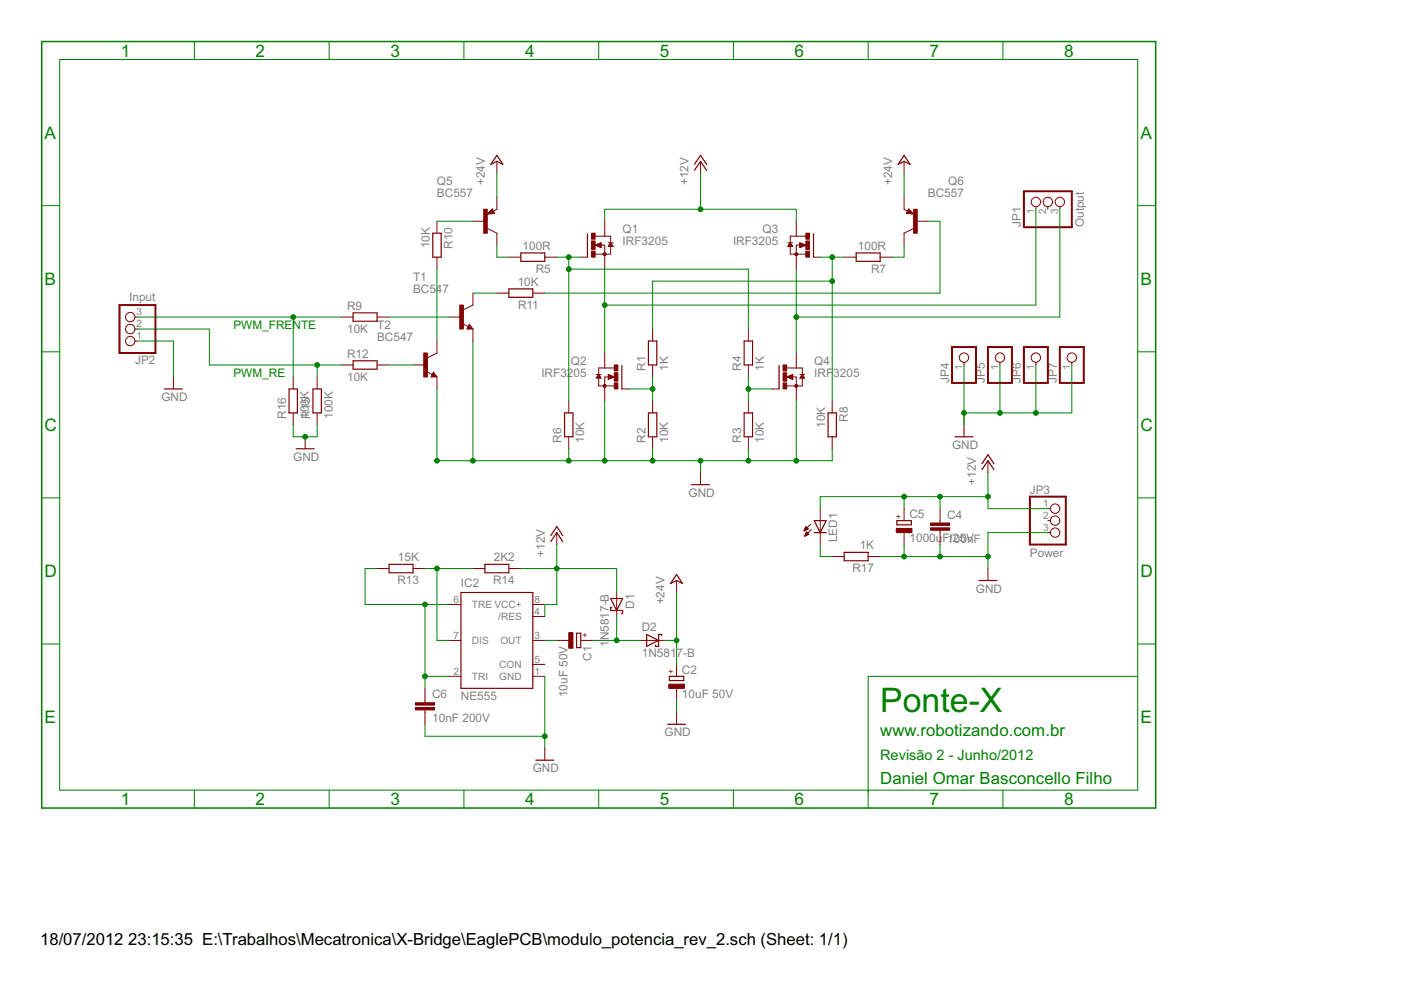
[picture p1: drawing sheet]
<svg xmlns="http://www.w3.org/2000/svg" width="297mm" height="210mm" viewBox="0 0 297 210" stroke-linecap="round" stroke-linejoin="round" font-family="sans-serif">
<g fill="#800000" stroke="#800000" stroke-width=".21">
<path d="M128.2 46.9v2.5z"/>
<path d="M128.2 54.5v2.6z"/>
<path d="M123.1 54.5h1.4z"/>
<path d="M128.2 49.4v.7z"/>
<path d="M128.2 52v1.9z"/>
<path d="M126.2 53.9h2z"/>
<path d="M128.2 53.9v.6z"/>
<path d="M127.3 52h.9z"/>
<path d="M126.2 52l1.2 .5z"/>
<path d="M127.4 51.5v1z"/>
<path d="M126.2 52l1.2-.5z"/>
<path d="M127.3 52.5h.1z"/>
<path d="M127 52.3h.4z"/>
<path d="M126.7 52.2h.7z"/>
<path d="M126.4 52.1h1z"/>
<path d="M126.2 52h1.2z"/>
<path d="M126.5 51.8h.9z"/>
<path d="M126.8 51.7h.6z"/>
<path d="M127.1 51.6h.3z"/>
<path d="M129.5 51.5l-.5 .7z"/>
<path d="M129 52.2h1z"/>
<path d="M129.5 51.5l.5 .7z"/>
<path d="M129.1 52.1h.8z"/>
<path d="M129.1 52h.7z"/>
<path d="M129.2 51.8h.5z"/>
<path d="M129.3 51.7h.3z"/>
<path d="M129.4 51.6h.2z"/>
<path d="M129 51.5h.5z"/>
<path d="M129.5 51.5h.5z"/>
<path d="M128.2 50.1h1.3z"/>
<path d="M126.2 50.1h2z"/>
<path d="M129.5 50.1v1.4z"/>
<path d="M129.5 52.1v1.8z"/>
<path d="M128.2 53.9h1.3z"/>
<path d="M128.2 74.8v2.6z"/>
<path d="M128.2 82.5v2.5z"/>
<path d="M131.8 82.5h1.5z"/>
<path d="M128.2 77.4v.6z"/>
<path d="M128.2 79.9v1.9z"/>
<path d="M128.2 81.8h2z"/>
<path d="M128.2 81.8v.7z"/>
<path d="M128.2 79.9h.9z"/>
<path d="M129 80.4l1.2-.5z"/>
<path d="M129 79.4v1z"/>
<path d="M129 79.4l1.2 .5z"/>
<path d="M129 80.3h.3z"/>
<path d="M129 80.2h.6z"/>
<path d="M129 80.1h.9z"/>
<path d="M129 79.9h1.2z"/>
<path d="M129 79.8h1z"/>
<path d="M129 79.7h.7z"/>
<path d="M129 79.6h.4z"/>
<path d="M126.9 79.4l.5 .8z"/>
<path d="M126.4 80.2h1z"/>
<path d="M126.9 79.4l-.5 .8z"/>
<path d="M126.5 80.1h.9z"/>
<path d="M126.6 79.9h.7z"/>
<path d="M126.7 79.8h.5z"/>
<path d="M126.7 79.7h.4z"/>
<path d="M126.8 79.6h.2z"/>
<path d="M126.9 79.4h.5z"/>
<path d="M126.4 79.4h.5z"/>
<path d="M126.9 78h1.3z"/>
<path d="M128.2 78h2z"/>
<path d="M126.9 78v1.4z"/>
<path d="M126.9 80.1v1.7z"/>
<path d="M126.9 81.8h1.3z"/>
<path d="M168.8 46.9v2.5z"/>
<path d="M168.8 54.5v2.6z"/>
<path d="M172.5 54.5h1.4z"/>
<path d="M168.8 49.4v.7z"/>
<path d="M168.8 52v1.9z"/>
<path d="M168.8 53.9h2.1z"/>
<path d="M168.8 53.9v.6z"/>
<path d="M168.8 52h.9z"/>
<path d="M169.6 52.5l1.3-.5z"/>
<path d="M169.6 51.5v1z"/>
<path d="M169.6 51.5l1.3 .5z"/>
<path d="M169.6 52.5h.1z"/>
<path d="M169.6 52.3h.4z"/>
<path d="M169.6 52.2h.7z"/>
<path d="M169.6 52.1h1z"/>
<path d="M169.6 52h1.2z"/>
<path d="M169.6 51.8h.9z"/>
<path d="M169.6 51.7h.6z"/>
<path d="M169.6 51.6h.3z"/>
<path d="M167.6 51.5l.5 .7z"/>
<path d="M167 52.2h1.1z"/>
<path d="M167.6 51.5l-.6 .7z"/>
<path d="M167.1 52.2h.9z"/>
<path d="M167.2 52.1h.8z"/>
<path d="M167.2 52h.7z"/>
<path d="M167.3 51.8h.5z"/>
<path d="M167.4 51.7h.3z"/>
<path d="M167.5 51.6h.1z"/>
<path d="M167.6 51.5h.5z"/>
<path d="M167 51.5h.6z"/>
<path d="M167.6 50.1h1.2z"/>
<path d="M168.8 50.1h2z"/>
<path d="M167.6 50.1v1.4z"/>
<path d="M167.6 52.1v1.8z"/>
<path d="M167.6 53.9h1.2z"/>
<path d="M168.8 74.8v2.6z"/>
<path d="M168.8 82.5v2.5z"/>
<path d="M163.7 82.5h1.5z"/>
<path d="M168.8 77.4v.6z"/>
<path d="M168.8 79.9v1.9z"/>
<path d="M166.8 81.8h2z"/>
<path d="M168.8 81.8v.7z"/>
<path d="M167.9 79.9h.9z"/>
<path d="M166.8 79.9l1.3 .5z"/>
<path d="M168.1 79.4v1z"/>
<path d="M166.8 79.9l1.3-.5z"/>
<path d="M167.7 80.3h.4z"/>
<path d="M167.4 80.2h.7z"/>
<path d="M167.2 80.1h.9z"/>
<path d="M166.9 79.9h1.2z"/>
<path d="M167 79.8h1.1z"/>
<path d="M167.4 79.7h.7z"/>
<path d="M167.7 79.6h.4z"/>
<path d="M170.1 79.4l-.5 .8z"/>
<path d="M169.6 80.2h1z"/>
<path d="M170.1 79.4l.5 .8z"/>
<path d="M169.7 80.1h.8z"/>
<path d="M169.8 79.9h.7z"/>
<path d="M169.8 79.8h.6z"/>
<path d="M169.9 79.7h.4z"/>
<path d="M170 79.6h.2z"/>
<path d="M169.6 79.4h.5z"/>
<path d="M170.1 79.4h.5z"/>
<path d="M168.8 78h1.3z"/>
<path d="M166.8 78h2z"/>
<path d="M170.1 78v1.4z"/>
<path d="M170.1 80.1v1.7z"/>
<path d="M168.8 81.8h1.3z"/>
<path d="M138.4 69.8v2.5z"/>
<path d="M138.4 77.4v2.5z"/>
<path d="M138.4 85v2.5z"/>
<path d="M138.4 92.6v2.5z"/>
<path d="M158.7 85v2.5z"/>
<path d="M158.7 92.6v2.5z"/>
<path d="M158.7 69.8v2.5z"/>
<path d="M158.7 77.4v2.5z"/>
<path d="M105.3 34.2v2.5z"/>
<path d="M148.5 100.2v2.6z"/>
<path d="M95.2 67.2h2.5z"/>
<path d="M100.3 69.8v2.5z"/>
<path d="M100.3 62.1v2.6z"/>
<path d="M98.2 65.7l2.1-1z"/>
<path d="M99.5 68.7l.8 1.1z"/>
<path d="M99 69.8h1.3z"/>
<path d="M99.5 68.7l-.5 1.1z"/>
<path d="M98 68.6l1.3 .7z"/>
<path d="M100.3 46.9h2.5z"/>
<path d="M105.3 41.8v2.6z"/>
<path d="M105.3 49.4v2.6z"/>
<path d="M104.4 44.3l.5 .9z"/>
<path d="M104.4 44.3l-1.1 1.1z"/>
<path d="M103.3 45.4l1.6-.2z"/>
<path d="M104.6 44.8l.7-.4z"/>
<path d="M103.3 48.4l2 1z"/>
<path d="M194.2 46.9h2.6z"/>
<path d="M191.7 41.8v2.6z"/>
<path d="M191.7 49.4v2.6z"/>
<path d="M192.7 44.3l-.5 .9z"/>
<path d="M192.7 44.3l1 1.1z"/>
<path d="M192.2 45.2l1.5 .2z"/>
<path d="M191.7 44.4l.7 .4z"/>
<path d="M191.7 49.4l2-1z"/>
<path d="M191.7 34.2v2.5z"/>
<path d="M107.9 54.5h2.5z"/>
<path d="M115.5 54.5h2.5z"/>
<path d="M120.6 85v2.5z"/>
<path d="M120.6 92.6v2.5z"/>
<path d="M179 54.5h2.5z"/>
<path d="M186.6 54.5h2.5z"/>
<path d="M176.4 92.6v2.5z"/>
<path d="M176.4 85v2.5z"/>
<path d="M87.6 77.4h2.5z"/>
<path d="M92.6 79.9v2.6z"/>
<path d="M92.6 72.3v2.5z"/>
<path d="M90.6 75.9l2-1.1z"/>
<path d="M91.9 78.9l.7 1z"/>
<path d="M91.4 79.9h1.2z"/>
<path d="M91.9 78.9l-.5 1z"/>
<path d="M90.4 78.8l1.3 .6z"/>
<path d="M92.6 54.5v2.6z"/>
<path d="M92.6 46.9v2.5z"/>
<path d="M105.3 62.1h2.6z"/>
<path d="M113 62.1h2.5z"/>
<path d="M148.5 34.2v2.5z"/>
<path d="M118 112.9v2.6z"/>
<path d="M118 135.8h2.6z"/>
<path d="M123.1 135.8h2.6z"/>
<path d="M143.4 145.9v2.6z"/>
<path d="M143.4 140.9v2.5z"/>
<path d="M143.4 151v2.6z"/>
<path d="M143.4 123.1v2.5z"/>
<path d="M130.7 125.6v2.6z"/>
<path d="M130.7 128.2v2.5z"/>
<path d="M135.8 135.8h2.6z"/>
<path d="M138.4 135.8h2.5z"/>
<path d="M219.6 43.8v.6z"/>
<path d="M222.2 43.8v.6z"/>
<path d="M224.7 43.8v.6z"/>
<path d="M222.2 107.8h.5z"/>
<path d="M222.2 110.4h.5z"/>
<path d="M222.2 112.9h.5z"/>
<path d="M209.5 97.7v2.5z"/>
<path d="M209.5 120.5v2.6z"/>
<path d="M36.8 79.9v2.6z"/>
<path d="M199.3 107.8v2.6z"/>
<path d="M199.3 112.9v2.6z"/>
<path d="M199.3 110.4v.5z"/>
<path d="M199.3 112.4v.5z"/>
<path d="M191.7 112.9v2.6z"/>
<path d="M191.7 107.8v2.6z"/>
<path d="M79.9 67.2h2.6z"/>
<path d="M72.3 67.2h2.6z"/>
<path d="M79.9 77.4h2.6z"/>
<path d="M72.3 77.4h2.6z"/>
<path d="M95.2 128.2h2.5z"/>
<path d="M113 135.8h2.5z"/>
<path d="M95.2 135.8h2.5z"/>
<path d="M95.2 143.4h2.5z"/>
<path d="M113 128.2h2.5z"/>
<path d="M113 143.4h2.5z"/>
<path d="M113 140.9h2.5z"/>
<path d="M113 130.7h2.5z"/>
<path d="M115.5 158.6v2.6z"/>
<path d="M90.1 145.9v2.6z"/>
<path d="M90.1 151v2.6z"/>
<path d="M90.1 148.5v.5z"/>
<path d="M90.1 150.5v.5z"/>
<path d="M79.9 120.5h2.6z"/>
<path d="M87.6 120.5h2.5z"/>
<path d="M100.3 120.5h2.5z"/>
<path d="M107.9 120.5h2.5z"/>
<path d="M28.6 72.3h.5z"/>
<path d="M28.6 69.8h.5z"/>
<path d="M28.6 67.2h.5z"/>
<path d="M67.2 79.9v2.6z"/>
<path d="M67.2 87.5v2.6z"/>
<path d="M62.2 79.9v2.6z"/>
<path d="M62.2 87.5v2.6z"/>
<path d="M64.7 92.6v2.5z"/>
<path d="M176.4 118h2.6z"/>
<path d="M184.1 118h2.5z"/>
<path d="M173.9 112.9v2.6z"/>
<path d="M173.9 107.8v2.6z"/>
<path d="M173.9 110.4v2.5z"/>
<path d="M171.9 111.1l-1.4 1.4z"/>
<path d="M172 112.3l-1.4 1.4z"/>
<path d="M170.9 111.7l-.4 .8z"/>
<path d="M170.9 111.7l.5 .5z"/>
<path d="M170.5 112.5l.9-.3z"/>
<path d="M170.6 112.4h.3z"/>
<path d="M170.6 112.2h.6z"/>
<path d="M170.7 112.1h.6z"/>
<path d="M170.7 112h.5z"/>
<path d="M170.8 111.9h.3z"/>
<path d="M170.8 111.8h.2z"/>
<path d="M171 112.8l-.4 .9z"/>
<path d="M171 112.8l.5 .5z"/>
<path d="M170.6 113.7l.9-.4z"/>
<path d="M170.7 113.6h.2z"/>
<path d="M170.7 113.5h.5z"/>
<path d="M170.8 113.3h.6z"/>
<path d="M170.8 113.2h.6z"/>
<path d="M170.9 113.1h.4z"/>
<path d="M170.9 113h.3z"/>
<path d="M204.4 90.1v2.5z"/>
<path d="M204.4 76.8v.6z"/>
<path d="M212 76.8v.6z"/>
<path d="M219.6 76.8v.6z"/>
<path d="M227.2 76.8v.6z"/>
<circle cx="128.2" cy="53.9" r=".33"/>
<circle cx="128.2" cy="81.8" r=".33"/>
<circle cx="168.8" cy="53.9" r=".33"/>
<circle cx="168.8" cy="81.8" r=".33"/>
</g>
<g fill="#800000" stroke="#800000" stroke-width=".25">
<path d="M124.5 49.6v4.9z"/>
<path d="M131.8 77.5v5z"/>
<path d="M172.5 49.6v4.9z"/>
<path d="M165.2 77.5v5z"/>
<path d="M139.3 72.3v5.1z"/>
<path d="M137.5 72.3v5.1z"/>
<path d="M137.5 72.3h1.8z"/>
<path d="M137.5 77.4h1.8z"/>
<path d="M139.3 87.5v5.1z"/>
<path d="M137.5 87.5v5.1z"/>
<path d="M137.5 87.5h1.8z"/>
<path d="M137.5 92.6h1.8z"/>
<path d="M159.6 87.5v5.1z"/>
<path d="M157.8 87.5v5.1z"/>
<path d="M157.8 87.5h1.8z"/>
<path d="M157.8 92.6h1.8z"/>
<path d="M159.6 72.3v5.1z"/>
<path d="M157.8 72.3v5.1z"/>
<path d="M157.8 72.3h1.8z"/>
<path d="M157.8 77.4h1.8z"/>
<path d="M105.3 34.2l1.3 .6z"/>
<path d="M104.1 34.8l1.2-.6z"/>
<path d="M105.3 32.9l1.3 1.9z"/>
<path d="M105.3 32.9l-1.2 1.9z"/>
<path d="M146.6 102.8h3.8z"/>
<path d="M99.3 69.6h.7z"/>
<path d="M99.5 69l.5 .6z"/>
<path d="M99.5 69l-.2 .5z"/>
<path d="M99.3 69.5h.3z"/>
<path d="M99.5 69.3l.1 .2z"/>
<path d="M104.3 44.5l.4 .6z"/>
<path d="M104.3 44.5l-.7 .8z"/>
<path d="M103.6 45.3l1-.2z"/>
<path d="M104.3 44.7l.3 .4z"/>
<path d="M103.9 45l.4-.3z"/>
<path d="M103.9 45h.4z"/>
<path d="M192.7 44.5l-.4 .6z"/>
<path d="M192.7 44.5l.8 .8z"/>
<path d="M192.4 45.1l1.1 .2z"/>
<path d="M192.7 44.7l-.3 .4z"/>
<path d="M192.7 44.7l.4 .3z"/>
<path d="M192.7 45h.4z"/>
<path d="M191.7 34.2l1.3 .6z"/>
<path d="M190.4 34.8l1.3-.6z"/>
<path d="M191.7 32.9l1.3 1.9z"/>
<path d="M191.7 32.9l-1.3 1.9z"/>
<path d="M110.4 53.6h5.1z"/>
<path d="M110.4 55.4h5.1z"/>
<path d="M110.4 53.6v1.8z"/>
<path d="M115.5 53.6v1.8z"/>
<path d="M121.5 87.5v5.1z"/>
<path d="M119.7 87.5v5.1z"/>
<path d="M119.7 87.5h1.8z"/>
<path d="M119.7 92.6h1.8z"/>
<path d="M181.5 53.6h5.1z"/>
<path d="M181.5 55.4h5.1z"/>
<path d="M181.5 53.6v1.8z"/>
<path d="M186.6 53.6v1.8z"/>
<path d="M175.6 87.5v5.1z"/>
<path d="M177.3 87.5v5.1z"/>
<path d="M175.6 92.6h1.7z"/>
<path d="M175.6 87.5h1.7z"/>
<path d="M91.6 79.8h.8z"/>
<path d="M91.9 79.2l.5 .6z"/>
<path d="M91.9 79.2l-.3 .5z"/>
<path d="M91.6 79.7h.4z"/>
<path d="M91.9 79.4l.1 .3z"/>
<path d="M91.8 49.4v5.1z"/>
<path d="M93.5 49.4v5.1z"/>
<path d="M91.8 54.5h1.7z"/>
<path d="M91.8 49.4h1.7z"/>
<path d="M107.9 61.3h5.1z"/>
<path d="M107.9 63h5.1z"/>
<path d="M107.9 61.3v1.7z"/>
<path d="M113 61.3v1.7z"/>
<path d="M148.5 34.2l1.3 1.9z"/>
<path d="M148.5 34.2l-1.2 1.9z"/>
<path d="M148.5 32.9l1.3 1.9z"/>
<path d="M148.5 32.9l-1.2 1.9z"/>
<path d="M118 112.9l1.3 1.9z"/>
<path d="M118 112.9l-1.2 1.9z"/>
<path d="M118 111.7l1.3 1.9z"/>
<path d="M118 111.7l-1.2 1.9z"/>
<path d="M122.2 134.3v3z"/>
<path d="M122.2 137.3h.9z"/>
<path d="M122.2 134.3h.9z"/>
<path d="M123.1 134.3v3z"/>
<path d="M141.9 144.3h3.1z"/>
<path d="M145 143.4v.9z"/>
<path d="M141.9 143.4v.9z"/>
<path d="M141.9 143.4h3.1z"/>
<path d="M141.5 153.6h3.9z"/>
<path d="M143.4 123.1l1.3 .6z"/>
<path d="M142.2 123.7l1.2-.6z"/>
<path d="M143.4 121.8l1.3 1.9z"/>
<path d="M143.4 121.8l-1.2 1.9z"/>
<path d="M129.5 126.9l1.2 2.5z"/>
<path d="M132 126.9l-1.3 2.5z"/>
<path d="M132 129.4v.7z"/>
<path d="M130.7 129.4h1.3z"/>
<path d="M129.5 126.9h2.5z"/>
<path d="M129.5 129.4h1.2z"/>
<path d="M131.8 130.1h.2z"/>
<path d="M129.5 128.8v.6z"/>
<path d="M129.5 128.8h.2z"/>
<path d="M137.1 137.1l2.5-1.3z"/>
<path d="M137.1 134.5l2.5 1.3z"/>
<path d="M139.6 134.5h.7z"/>
<path d="M139.6 134.5v1.3z"/>
<path d="M137.1 134.5v2.6z"/>
<path d="M139.6 135.8v1.3z"/>
<path d="M140.3 134.5v.3z"/>
<path d="M139 137.1h.6z"/>
<path d="M139 136.8v.3z"/>
<path d="M209.5 97.7l1.2 1.9z"/>
<path d="M209.5 97.7l-1.3 1.9z"/>
<path d="M209.5 96.4l1.2 1.9z"/>
<path d="M209.5 96.4l-1.3 1.9z"/>
<path d="M207.6 123.1h3.8z"/>
<path d="M34.9 82.5h3.8z"/>
<path d="M190.2 111.3h3z"/>
<path d="M193.2 110.4v.9z"/>
<path d="M190.2 110.4v.9z"/>
<path d="M190.2 110.4h3z"/>
<path d="M74.9 68.1h5z"/>
<path d="M74.9 66.3h5z"/>
<path d="M79.9 66.3v1.8z"/>
<path d="M74.9 66.3v1.8z"/>
<path d="M74.9 78.3h5z"/>
<path d="M74.9 76.5h5z"/>
<path d="M79.9 76.5v1.8z"/>
<path d="M74.9 76.5v1.8z"/>
<path d="M97.7 125.6v20.3z"/>
<path d="M97.7 145.9h15.3z"/>
<path d="M113 125.6v20.3z"/>
<path d="M97.7 125.6h15.3z"/>
<path d="M113.6 161.2h3.8z"/>
<path d="M82.5 119.7h5.1z"/>
<path d="M82.5 121.4h5.1z"/>
<path d="M82.5 119.7v1.7z"/>
<path d="M87.6 119.7v1.7z"/>
<path d="M102.8 119.7h5.1z"/>
<path d="M102.8 121.4h5.1z"/>
<path d="M102.8 119.7v1.7z"/>
<path d="M107.9 119.7v1.7z"/>
<path d="M68.1 82.5v5z"/>
<path d="M66.4 82.5v5z"/>
<path d="M66.4 82.5h1.7z"/>
<path d="M66.4 87.5h1.7z"/>
<path d="M63.1 82.5v5z"/>
<path d="M61.3 82.5v5z"/>
<path d="M61.3 82.5h1.8z"/>
<path d="M61.3 87.5h1.8z"/>
<path d="M62.8 95.1h3.8z"/>
<path d="M179 117.1h5.1z"/>
<path d="M179 118.9h5.1z"/>
<path d="M179 117.1v1.8z"/>
<path d="M184.1 117.1v1.8z"/>
<path d="M175.2 110.4l-1.3 2.5z"/>
<path d="M172.6 110.4l1.3 2.5z"/>
<path d="M173.9 112.9h1.3z"/>
<path d="M172.6 112.9h1.3z"/>
<path d="M173.9 110.4h1.3z"/>
<path d="M172.6 110.4h1.3z"/>
<path d="M202.5 92.6h3.8z"/>
</g>
<g fill="#800000" stroke="#800000" stroke-width=".21">
<path d="M125.4 53.3h.8v1.2h-.8z"/>
<path d="M125.4 49.4h.8v1.3h-.8z"/>
<path d="M125.4 51.1h.8v1.8h-.8z"/>
<path d="M130.2 81.2h.8v1.3h-.8z"/>
<path d="M130.2 77.4h.8v1.3h-.8z"/>
<path d="M130.2 79h.8v1.8h-.8z"/>
<path d="M170.9 53.3h.7v1.2h-.7z"/>
<path d="M170.9 49.4h.7v1.3h-.7z"/>
<path d="M170.9 51.1h.7v1.8h-.7z"/>
<path d="M166 81.2h.8v1.3h-.8z"/>
<path d="M166 77.4h.8v1.3h-.8z"/>
<path d="M166 79h.8v1.8h-.8z"/>
<path d="M97.5 64.7h.7v5.1h-.7z"/>
<path d="M102.6 44.4h.7v5h-.7z"/>
<path d="M193.7 44.4h.8v5h-.8z"/>
<path d="M89.9 74.8h.7v5.1h-.7z"/>
<path d="M120.6 134.1h.9v3.3h-.9z"/>
<path d="M141.8 145.1h3.3v.8h-3.3z"/>
<path d="M197.3 111.9h4v.5h-4z"/>
<path d="M197.3 110.9h4v.5h-4z"/>
<path d="M190 112h3.3v.9h-3.3z"/>
<path d="M88.1 150h4v.5h-4z"/>
<path d="M88.1 149h4v.5h-4z"/>
</g>
<g fill="none" stroke="#800000" stroke-width=".21">
<circle cx="219.6" cy="42.8" r="1"/>
<circle cx="222.2" cy="42.8" r="1"/>
<circle cx="224.7" cy="42.8" r="1"/>
<circle cx="27.6" cy="67.2" r=".99"/>
<circle cx="27.6" cy="69.8" r=".99"/>
<circle cx="27.6" cy="72.3" r=".99"/>
<circle cx="204.4" cy="75.8" r=".99"/>
<circle cx="212" cy="75.8" r=".99"/>
<circle cx="219.6" cy="75.8" r="1"/>
<circle cx="227.2" cy="75.8" r="1"/>
<circle cx="223.7" cy="112.9" r="1"/>
<circle cx="223.7" cy="107.8" r="1"/>
<circle cx="223.7" cy="110.4" r="1"/>
</g>
<g fill="#800000" stroke="#800000" stroke-width=".42">
<path d="M227.2 40.6v7.6z"/>
<path d="M217.1 40.6h10.1z"/>
<path d="M217.1 40.6v7.6z"/>
<path d="M217.1 48.2h10.1z"/>
<path d="M218.4 115.5h7.6z"/>
<path d="M226 105.3v10.2z"/>
<path d="M218.4 105.3h7.6z"/>
<path d="M218.4 105.3v10.2z"/>
<path d="M25.3 64.7h7.7z"/>
<path d="M25.3 64.7v10.1z"/>
<path d="M25.3 74.8h7.7z"/>
<path d="M33 64.7v10.1z"/>
<path d="M206.9 73.6v7.6z"/>
<path d="M201.8 73.6h5.1z"/>
<path d="M201.8 73.6v7.6z"/>
<path d="M201.8 81.2h5.1z"/>
<path d="M214.5 73.6v7.6z"/>
<path d="M209.5 73.6h5z"/>
<path d="M209.5 73.6v7.6z"/>
<path d="M209.5 81.2h5z"/>
<path d="M222.2 73.6v7.6z"/>
<path d="M217.1 73.6h5.1z"/>
<path d="M217.1 73.6v7.6z"/>
<path d="M217.1 81.2h5.1z"/>
<path d="M229.8 73.6v7.6z"/>
<path d="M224.7 73.6h5.1z"/>
<path d="M224.7 73.6v7.6z"/>
<path d="M224.7 81.2h5.1z"/>
</g>
<g fill="#008000" stroke="#008000" stroke-width=".32">
<path d="M8.8 8.8v162.5z"/>
<path d="M8.8 171.3h236.2z"/>
<path d="M245 8.8v162.5z"/>
<path d="M8.8 8.8h236.2z"/>
</g>
<g fill="#008000" stroke="#008000" stroke-width=".21">
<path d="M12.7 12.6v154.9z"/>
<path d="M8.8 43.6h3.9z"/>
<path d="M8.8 74.6h3.9z"/>
<path d="M8.8 105.6h3.9z"/>
<path d="M8.8 136.5h3.9z"/>
<path d="M12.7 167.5h228.5z"/>
<path d="M41.2 167.5v3.8z"/>
<path d="M69.8 167.5v3.8z"/>
<path d="M98.4 167.5v3.8z"/>
<path d="M126.9 167.5v3.8z"/>
<path d="M155.5 167.5v3.8z"/>
<path d="M184.1 167.5v3.8z"/>
<path d="M212.6 167.5v3.8z"/>
<path d="M241.2 12.6v154.9z"/>
<path d="M241.2 43.6h3.8z"/>
<path d="M241.2 74.6h3.8z"/>
<path d="M241.2 105.6h3.8z"/>
<path d="M241.2 136.5h3.8z"/>
<path d="M12.7 12.6h228.5z"/>
<path d="M41.2 8.8v3.8z"/>
<path d="M69.8 8.8v3.8z"/>
<path d="M98.4 8.8v3.8z"/>
<path d="M126.9 8.8v3.8z"/>
<path d="M155.5 8.8v3.8z"/>
<path d="M184.1 8.8v3.8z"/>
<path d="M212.6 8.8v3.8z"/>
<path d="M224.7 44.4v22.8z"/>
<path d="M168.8 57.1v10.1z"/>
<path d="M168.8 67.2h55.9z"/>
<path d="M168.8 67.2v7.6z"/>
<path d="M133.3 82.5h5.1z"/>
<path d="M138.4 79.9v2.6z"/>
<path d="M138.4 82.5v2.5z"/>
<path d="M158.7 82.5h5z"/>
<path d="M158.7 82.5v2.5z"/>
<path d="M158.7 79.9v2.6z"/>
<path d="M128.2 64.7v10.1z"/>
<path d="M128.2 57.1v7.6z"/>
<path d="M128.2 64.7h91.4z"/>
<path d="M219.6 44.4v20.3z"/>
<path d="M128.2 85v12.7z"/>
<path d="M128.2 97.7h10.2z"/>
<path d="M138.4 97.7h10.1z"/>
<path d="M148.5 97.7v2.5z"/>
<path d="M148.5 97.7h10.2z"/>
<path d="M158.7 97.7h10.1z"/>
<path d="M168.8 85v12.7z"/>
<path d="M158.7 95.1v2.6z"/>
<path d="M138.4 95.1v2.6z"/>
<path d="M120.6 95.1v2.6z"/>
<path d="M120.6 97.7h7.6z"/>
<path d="M168.8 97.7h7.6z"/>
<path d="M176.4 95.1v2.6z"/>
<path d="M100.3 72.3v25.4z"/>
<path d="M92.6 97.7h7.7z"/>
<path d="M100.3 97.7h20.3z"/>
<path d="M92.6 82.5v15.2z"/>
<path d="M143.4 148.5v2.5z"/>
<path d="M115.5 143.4v12.7z"/>
<path d="M115.5 156.1v2.5z"/>
<path d="M90.1 153.6v2.5z"/>
<path d="M90.1 156.1h25.4z"/>
<path d="M29.1 72.3h7.7z"/>
<path d="M36.8 72.3v7.6z"/>
<path d="M62.2 90.1v2.5z"/>
<path d="M62.2 92.6h2.5z"/>
<path d="M64.7 92.6h2.5z"/>
<path d="M67.2 90.1v2.5z"/>
<path d="M209.5 112.9h12.7z"/>
<path d="M209.5 112.9v5.1z"/>
<path d="M209.5 118v2.5z"/>
<path d="M199.3 115.5v2.5z"/>
<path d="M199.3 118h10.2z"/>
<path d="M191.7 115.5v2.5z"/>
<path d="M191.7 118h7.6z"/>
<path d="M186.6 118h5.1z"/>
<path d="M204.4 77.4v10.1z"/>
<path d="M204.4 87.5v2.6z"/>
<path d="M204.4 87.5h7.6z"/>
<path d="M212 77.4v10.1z"/>
<path d="M212 87.5h7.6z"/>
<path d="M219.6 77.4v10.1z"/>
<path d="M219.6 87.5h7.6z"/>
<path d="M227.2 77.4v10.1z"/>
<path d="M105.3 36.7v5.1z"/>
<path d="M191.7 36.7v5.1z"/>
<path d="M140.9 135.8h2.5z"/>
<path d="M143.4 135.8v5.1z"/>
<path d="M143.4 125.6v10.2z"/>
<path d="M105.3 52v2.5z"/>
<path d="M105.3 54.5h2.6z"/>
<path d="M118 54.5h2.6z"/>
<path d="M120.6 54.5h2.5z"/>
<path d="M120.6 54.5v2.6z"/>
<path d="M120.6 57.1v27.9z"/>
<path d="M158.7 57.1v12.7z"/>
<path d="M120.6 57.1h38.1z"/>
<path d="M173.9 54.5h2.5z"/>
<path d="M176.4 54.5v5.1z"/>
<path d="M176.4 59.6v25.4z"/>
<path d="M176.4 54.5h2.6z"/>
<path d="M138.4 59.6v10.2z"/>
<path d="M138.4 59.6h38z"/>
<path d="M189.1 54.5h2.6z"/>
<path d="M191.7 52v2.5z"/>
<path d="M92.6 46.9h7.7z"/>
<path d="M196.8 46.9h2.5z"/>
<path d="M199.3 46.9v15.2z"/>
<path d="M115.5 62.1h83.8z"/>
<path d="M100.3 62.1h5z"/>
<path d="M92.6 57.1v15.2z"/>
<path d="M128.2 44.4v2.5z"/>
<path d="M128.2 44.4h20.3z"/>
<path d="M148.5 44.4h20.3z"/>
<path d="M168.8 44.4v2.5z"/>
<path d="M148.5 36.7v7.7z"/>
<path d="M118 115.5v5z"/>
<path d="M130.7 120.5v5.1z"/>
<path d="M118 120.5h12.7z"/>
<path d="M115.5 128.2v2.5z"/>
<path d="M115.5 128.2h2.5z"/>
<path d="M118 120.5v7.7z"/>
<path d="M110.4 120.5h7.6z"/>
<path d="M209.5 107.8h12.7z"/>
<path d="M209.5 105.3v2.5z"/>
<path d="M209.5 100.2v5.1z"/>
<path d="M199.3 105.3v2.5z"/>
<path d="M199.3 105.3h10.2z"/>
<path d="M191.7 105.3h7.6z"/>
<path d="M191.7 105.3v2.5z"/>
<path d="M173.9 105.3v2.5z"/>
<path d="M173.9 105.3h17.8z"/>
<path d="M115.5 135.8h2.5z"/>
<path d="M125.7 135.8h5z"/>
<path d="M130.7 135.8h5.1z"/>
<path d="M130.7 130.7v5.1z"/>
<path d="M62.2 67.2h10.1z"/>
<path d="M62.2 67.2v12.7z"/>
<path d="M29.1 67.2h33.1z"/>
<path d="M82.5 77.4h5.1z"/>
<path d="M82.5 67.2h12.7z"/>
<path d="M90.1 143.4h5.1z"/>
<path d="M90.1 143.4v2.5z"/>
<path d="M90.1 128.2v15.2z"/>
<path d="M90.1 128.2h5.1z"/>
<path d="M77.4 120.5h2.5z"/>
<path d="M77.4 120.5v7.7z"/>
<path d="M77.4 128.2h12.7z"/>
<path d="M92.6 120.5h7.7z"/>
<path d="M90.1 120.5h2.5z"/>
<path d="M92.6 120.5v15.3z"/>
<path d="M92.6 135.8h2.6z"/>
<path d="M67.2 77.4h5.1z"/>
<path d="M67.2 77.4v2.5z"/>
<path d="M44.4 77.4h22.8z"/>
<path d="M44.4 69.8v7.6z"/>
<path d="M29.1 69.8h15.3z"/>
<path d="M173.9 115.5v2.5z"/>
<path d="M173.9 118h2.5z"/>
<path d="M184.1 143.4v24.6z"/>
<path d="M184.1 143.4h57.1z"/>
<circle cx="168.8" cy="67.2" r=".51"/>
<circle cx="138.4" cy="82.5" r=".51"/>
<circle cx="158.7" cy="82.5" r=".51"/>
<circle cx="128.2" cy="64.7" r=".51"/>
<circle cx="138.4" cy="97.7" r=".51"/>
<circle cx="148.5" cy="97.7" r=".51"/>
<circle cx="158.7" cy="97.7" r=".51"/>
<circle cx="128.2" cy="97.7" r=".51"/>
<circle cx="168.8" cy="97.7" r=".51"/>
<circle cx="92.6" cy="97.7" r=".51"/>
<circle cx="100.3" cy="97.7" r=".51"/>
<circle cx="120.6" cy="97.7" r=".51"/>
<circle cx="115.5" cy="156.1" r=".51"/>
<circle cx="64.7" cy="92.6" r=".51"/>
<circle cx="209.5" cy="118" r=".51"/>
<circle cx="199.3" cy="118" r=".51"/>
<circle cx="191.7" cy="118" r=".51"/>
<circle cx="204.4" cy="87.5" r=".51"/>
<circle cx="212" cy="87.5" r=".51"/>
<circle cx="219.6" cy="87.5" r=".51"/>
<circle cx="143.4" cy="135.8" r=".51"/>
<circle cx="120.6" cy="54.5" r=".51"/>
<circle cx="120.6" cy="57.1" r=".51"/>
<circle cx="176.4" cy="54.5" r=".51"/>
<circle cx="176.4" cy="59.6" r=".51"/>
<circle cx="148.5" cy="44.4" r=".51"/>
<circle cx="118" cy="120.5" r=".51"/>
<circle cx="199.3" cy="105.3" r=".51"/>
<circle cx="209.5" cy="105.3" r=".51"/>
<circle cx="191.7" cy="105.3" r=".51"/>
<circle cx="130.7" cy="135.8" r=".51"/>
<circle cx="62.2" cy="67.2" r=".51"/>
<circle cx="90.1" cy="143.4" r=".51"/>
<circle cx="90.1" cy="128.2" r=".51"/>
<circle cx="92.6" cy="120.5" r=".51"/>
<circle cx="67.2" cy="77.4" r=".51"/>
</g>
<text font-size="8" fill="#008000" x="186.6" y="151">Ponte-X</text>
<g font-size="4.1" fill="#008000">
<text x="25.6" y="12">1</text>
<text x="54.2" y="12">2</text>
<text x="82.8" y="12">3</text>
<text x="111.3" y="12">4</text>
<text x="139.9" y="12">5</text>
<text x="168.5" y="12">6</text>
<text x="197.1" y="12">7</text>
<text x="225.6" y="12">8</text>
<text x="9.4" y="29.4">A</text>
<text x="241.8" y="29.4">A</text>
<text x="9.4" y="60.4">B</text>
<text x="241.8" y="60.4">B</text>
<text x="9.4" y="91.4">C</text>
<text x="241.8" y="91.4">C</text>
<text x="9.4" y="122.4">D</text>
<text x="241.8" y="122.4">D</text>
<text x="9.4" y="153.3">E</text>
<text x="241.8" y="153.3">E</text>
<text x="25.6" y="170.7">1</text>
<text x="54.2" y="170.7">2</text>
<text x="82.8" y="170.7">3</text>
<text x="111.3" y="170.7">4</text>
<text x="139.9" y="170.7">5</text>
<text x="168.5" y="170.7">6</text>
<text x="197.1" y="170.7">7</text>
<text x="225.6" y="170.7">8</text>
</g>
<g font-size="4" fill="#008000">
<text x="186.6" y="156.1">www.robotizando.com.br</text>
<text x="186.6" y="166.3">Daniel Omar Basconcello Filho</text>
</g>
<g font-size="4">
<text x="8.5" y="200.4">18/07/2012</text>
<text x="27.2" y="200.4">23:15:35 E:\Trabalhos\Mecatronica\X-Bridge\EaglePCB\modulo_potencia_rev_2.sch (Sheet: 1/1)</text>
</g>
<text font-size="3.4" fill="#008000" x="186.6" y="161.2">Revisão 2 - Junho/2012</text>
<g font-size="2.8" fill="#808080">
<text x="92.6" y="41.8">BC557</text>
<text x="92.6" y="39.3">Q5</text>
<text x="102.8" y="39.3" transform="rotate(-90 102.8 39.3)">+24V</text>
<text x="146" y="39.3" transform="rotate(-90 146 39.3)">+12V</text>
<text x="189.1" y="39.3" transform="rotate(-90 189.1 39.3)">+24V</text>
<text x="196.7" y="41.8">BC557</text>
<text x="201" y="39.3">Q6</text>
<text x="91.1" y="52.6" transform="rotate(-90 91.1 52.6)">10K</text>
<text x="95.9" y="52.8" transform="rotate(-90 95.9 52.8)">R10</text>
<text x="110.8" y="53">100R</text>
<text x="132" y="52">IRF3205</text>
<text x="132" y="49.4">Q1</text>
<text x="155.4" y="52">IRF3205</text>
<text x="161.7" y="49.4">Q3</text>
<text x="181.9" y="53">100R</text>
<text x="216.5" y="48.2" transform="rotate(-90 216.5 48.2)">JP1</text>
<text x="229.8" y="48.2" transform="rotate(-90 229.8 48.2)">Output</text>
<text x="87.6" y="59.6">T1</text>
<text x="113.6" y="57.8">R5</text>
<text x="184.7" y="57.8">R7</text>
<text x="27.4" y="63.9">Input</text>
<text x="73.6" y="65.7">R9</text>
<text x="87.6" y="62.1">BC547</text>
<text x="109.8" y="60.6">10K</text>
<text x="109.8" y="65.4">R11</text>
<text x="73.6" y="70.5">10K</text>
<text x="79.9" y="69.8">T2</text>
<text x="28.6" y="77.3">JP2</text>
<text x="73.6" y="75.9">R12</text>
<text x="79.9" y="72.3">BC547</text>
<text x="121" y="77.4">Q2</text>
<text x="172.6" y="77.4">Q4</text>
<text x="73.6" y="80.7">10K</text>
<text x="114.8" y="79.9">IRF3205</text>
<text x="136.9" y="78.6" transform="rotate(-90 136.9 78.6)">R1</text>
<text x="141.7" y="78.6" transform="rotate(-90 141.7 78.6)">1K</text>
<text x="157.2" y="78.6" transform="rotate(-90 157.2 78.6)">R4</text>
<text x="162" y="78.6" transform="rotate(-90 162 78.6)">1K</text>
<text x="172.6" y="79.9">IRF</text>
<text x="176.7" y="79.9">3205</text>
<text x="201.2" y="81.2" transform="rotate(-90 201.2 81.2)">JP4</text>
<text x="208.8" y="81.2" transform="rotate(-90 208.8 81.2)">JP5</text>
<text x="216.5" y="81.2" transform="rotate(-90 216.5 81.2)">JP6</text>
<text x="224.1" y="81.2" transform="rotate(-90 224.1 81.2)">JP7</text>
<text x="34.2" y="85">GND</text>
<text x="60.7" y="88.8" transform="rotate(-90 60.7 88.8)">R16</text>
<text x="65.5" y="88.8" transform="rotate(-90 65.5 88.8)">100K</text>
<text x="65.8" y="88.8" transform="rotate(-90 65.8 88.8)">R15</text>
<text x="70.6" y="88.8" transform="rotate(-90 70.6 88.8)">100K</text>
<text x="179.7" y="89.5" transform="rotate(-90 179.7 89.5)">R8</text>
<text x="119.1" y="93.9" transform="rotate(-90 119.1 93.9)">R6</text>
<text x="123.9" y="93.9" transform="rotate(-90 123.9 93.9)">10K</text>
<text x="136.9" y="93.9" transform="rotate(-90 136.9 93.9)">R2</text>
<text x="141.7" y="93.9" transform="rotate(-90 141.7 93.9)">10K</text>
<text x="157.2" y="93.9" transform="rotate(-90 157.2 93.9)">R3</text>
<text x="162" y="93.9" transform="rotate(-90 162 93.9)">10K</text>
<text x="174.9" y="90.7" transform="rotate(-90 174.9 90.7)">10K</text>
<text x="201.8" y="95.2">GND</text>
<text x="62.2" y="97.7">GND</text>
<text x="146" y="105.3">GND</text>
<text x="206.9" y="102.8" transform="rotate(-90 206.9 102.8)">+12V</text>
<text x="218.4" y="104.7">JP3</text>
<text x="192.8" y="109.9">C5</text>
<text x="200.8" y="110">C4</text>
<text x="84.4" y="119">15K</text>
<text x="104.7" y="119">2K2</text>
<text x="115.5" y="118" transform="rotate(-90 115.5 118)">+12V</text>
<text x="177.5" y="115" transform="rotate(-90 177.5 115)">LED1</text>
<text x="182.3" y="116.5">1K</text>
<text x="192.8" y="115">1000u</text>
<text x="199.8" y="115">F1/2050V</text>
<text x="205" y="115.1">nF</text>
<text x="218.4" y="118">Power</text>
<text x="84.2" y="123.8">R13</text>
<text x="97.7" y="124.4">IC2</text>
<text x="104.6" y="123.8">R14</text>
<text x="180.7" y="121.3">R17</text>
<text x="206.9" y="125.6">GND</text>
<text x="134.4" y="129.1" transform="rotate(-90 134.4 129.1)">D1</text>
<text x="140.9" y="128.2" transform="rotate(-90 140.9 128.2)">+24V</text>
<text x="129.1" y="137.2" transform="rotate(-90 129.1 137.2)">1</text>
<text x="129.1" y="135.8" transform="rotate(-90 129.1 135.8)">N5817-B</text>
<text x="136.1" y="133.9">D2</text>
<text x="125.4" y="140.1" transform="rotate(-90 125.4 140.1)">C1</text>
<text x="136.1" y="139.2">1N581</text>
<text x="143.5" y="139.2">7-B</text>
<text x="144.6" y="142.9">C2</text>
<text x="91.6" y="148.1">C6</text>
<text x="97.7" y="148.5">NE555</text>
<text x="120.3" y="147.8" transform="rotate(-90 120.3 147.8)">10uF 50V</text>
<text x="144.6" y="148">10uF 50V</text>
<text x="91.6" y="153.2">10nF 200V</text>
<text x="140.9" y="156.1">GND</text>
<text x="113" y="163.7">GND</text>
</g>
<g font-size="2.8" fill="#008000">
<text x="49.5" y="69.8">PWM_FRENTE</text>
<text x="49.5" y="79.9">PWM_RE</text>
</g>
<g font-size="2.4" fill="#808080">
<text x="219.3" y="45.3" transform="rotate(-90 219.3 45.3)">1</text>
<text x="221.8" y="45.3" transform="rotate(-90 221.8 45.3)">2</text>
<text x="224.3" y="45.3" transform="rotate(-90 224.3 45.3)">3</text>
<text x="29" y="71.9">1</text>
<text x="29" y="69.4">2</text>
<text x="29" y="66.9">3</text>
<text x="204" y="78.4" transform="rotate(-90 204 78.4)">1</text>
<text x="211.7" y="78.4" transform="rotate(-90 211.7 78.4)">1</text>
<text x="219.3" y="78.4" transform="rotate(-90 219.3 78.4)">1</text>
<text x="226.9" y="78.4" transform="rotate(-90 226.9 78.4)">1</text>
<text x="221.2" y="107.5">1</text>
<text x="221.2" y="110">2</text>
<text x="221.2" y="112.6">3</text>
<text x="96.2" y="127.8">6</text>
<text x="100.1" y="128.9">TRE VCC+</text>
<text x="105.7" y="131.5">/RES</text>
<text x="113.3" y="127.8">8</text>
<text x="113.3" y="130.3">4</text>
<text x="96.2" y="135.4">7</text>
<text x="100.1" y="136.5">DIS</text>
<text x="106.1" y="136.5">OUT</text>
<text x="113.3" y="135.4">3</text>
<text x="96.2" y="143">2</text>
<text x="105.9" y="141.6">CON</text>
<text x="113.3" y="143">1</text>
<text x="113.3" y="140.5">5</text>
<text x="100.1" y="144.2">TRI</text>
<text x="105.9" y="144.2">GND</text>
</g>
<g font-size="2" fill="#800000">
<text x="191.1" y="110" transform="rotate(-90 191.1 110)">+</text>
<text x="123.5" y="135.2">+</text>
<text x="142.9" y="143" transform="rotate(-90 142.9 143)">+</text>
</g>
</svg>
